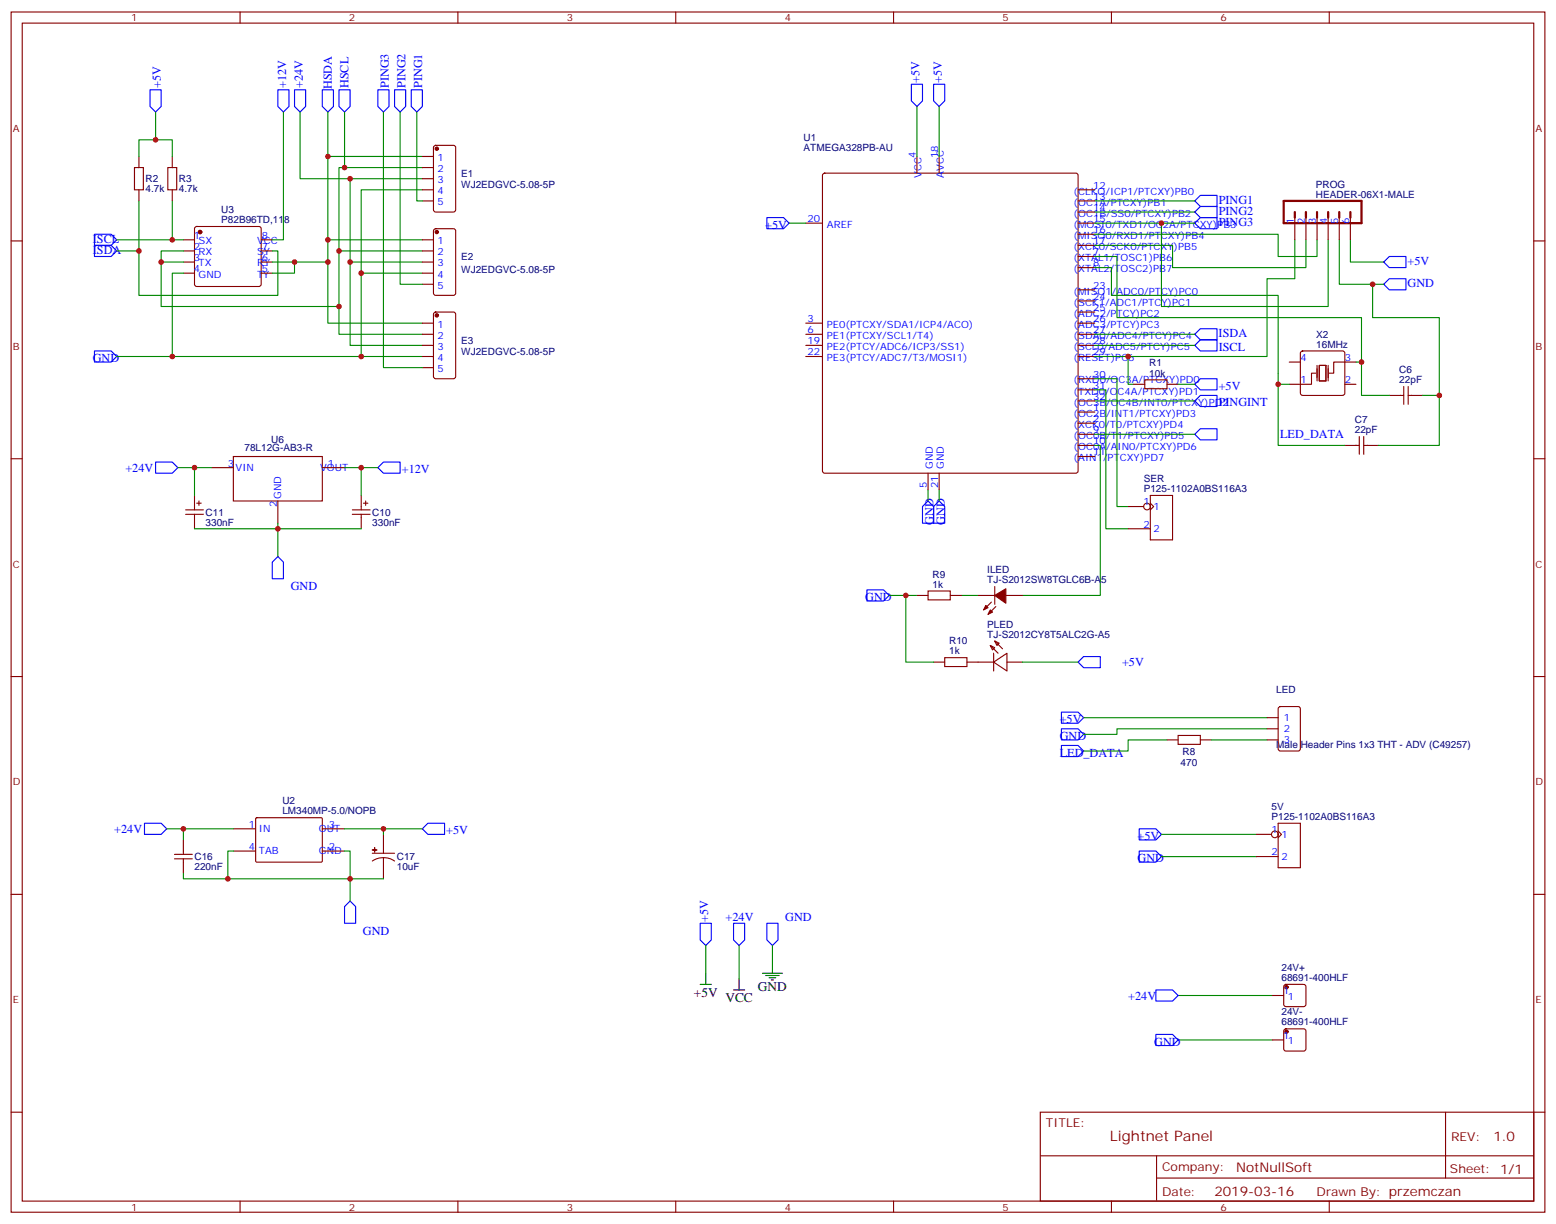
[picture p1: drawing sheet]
<svg xmlns="http://www.w3.org/2000/svg" width="494mm" height="389mm" viewBox="0 0 494 389" stroke-linecap="round" stroke-linejoin="round" font-family="sans-serif">
<g fill="none" stroke="#870000" stroke-width=".35">
<path d="M3.5 3.8h486.9v381h-486.9zM7.1 7.3h479.7v374h-479.7zM76.2 3.8v3.5M145.3 3.8v3.5M214.5 3.8v3.5M283.6 3.8v3.5M352.8 3.8v3.5M421.9 3.8v3.5M42.7 53.2h2.8v7.1h-2.8zM44.1 49.7v3.5M53.3 53.2h2.8v7.1h-2.8zM54.7 49.7v3.5"/>
<path d="M134.1 49.7h3.5M134.1 53.2h3.5M134.1 56.7h3.5M137.8 46.3l.5-.2h5.6l.7 .5v20l-.4 .7h-5.9l-.7-.5v-20zM261.3 55.2l.5-.2h79.7l.5 .2 .2 .5v93.8l-.2 .5-.5 .2h-79.7l-.5-.2-.2-.5v-93.8zM291 49.7v5.3M298.1 49.7v5.3M3.5 76.5h3.6M44.1 60.3v3.5M54.7 60.3v3.5M58.2 76.1h3.5M58.2 79.7h3.5"/>
<path d="M62 72.1l.4-.2h19.8l.5 .2 .2 .5v17.6l-.2 .5-.5 .2h-19.8l-.5-.2-.2-.5v-17.6zM82.9 76.1h3.5M82.9 79.7h3.5M134.1 60.3h3.5M134.1 63.8h3.5M134.1 76.1h3.5M134.1 79.7h3.5M137.8 72.8l.5-.2h5.6l.7 .4v20.1l-.4 .6-5.9 .1-.7-.5v-20zM255.8 70.8h5.3M342.2 70.8h5.3M342.2 60.3h5.3M342.2 63.8h5.3"/>
<path d="M342.2 67.3h5.3M342.2 74.4h5.3M342.2 77.9h5.3M411 69.1v7M414.5 69.1v7M418 69.1v7M421.6 69.1v7M425.1 69.1v7M428.6 69.1v7M486.8 76.5h3.6M58.2 83.2h3.5M58.2 86.7h3.5"/>
<path d="M82.9 83.2h3.5M82.9 86.7h3.5M134.1 83.2h3.5M134.1 86.7h3.5M134.1 90.2h3.5M137.8 99.3l.5-.2h5.6l.7 .4v20l-.4 .7h-5.9l-.7-.4v-20zM342.2 81.4h5.3M342.2 84.9h5.3M342.2 92h5.3M342.2 95.5h5.3M342.2 99.1h5.3M134.1 102.6h3.5"/>
<path d="M134.1 106.1h3.5M134.1 113.2h3.5M134.1 109.6h3.5M134.1 116.7h3.5M255.8 102.6h5.3M255.8 106.1h5.3M255.8 113.2h5.3M255.8 109.6h5.3M342.2 102.6h5.3M342.2 106.1h5.3M342.2 113.2h5.3M342.2 109.6h5.3"/>
<path d="M409.2 114.9h3.5M413 111.6l.5-.2h12.7l.5 .2 .2 .5v12.7l-.3 .5-.4 .2h-12.7l-.5-.2-.3-.5v-12.7zM417.7 118.5h-1.4v3.5h-7.1M418 116v4.9M418.7 116h2.2v4.9h-2.2zM421.6 116v4.9M430.4 114.9h-7.1v3.6h-1.4M342.2 130.8h5.3M342.2 134.3h5.3M342.2 137.9h5.3M342.2 120.2h5.3M342.2 123.8h5.3"/>
<path d="M342.2 127.3h5.3M359.8 122h3.6M363.4 120.6h7v2.8h-7zM370.4 122h3.5M426.9 122h3.5M431.4 138.6v5.6M432.9 138.6v5.6M441 125.5h4.6M445.6 122.7v5.6M447 122.7v5.6M447 125.5h4.6M3.5 145.6h3.6"/>
<path d="M61.7 157.3v4.6M62.4 159.7h1.5M63.1 159v1.4M67 148.4h7.1M74.1 144.9h28.2v14.1h-28.2zM88.2 159v7.1M102.3 148.4h7.1M114.7 157.3v4.6M115.4 159.7h1.4M116.1 159v1.4M294.6 150.2v5.3M298.1 150.2v5.3"/>
<path d="M342.2 141.4h5.3M342.2 144.9h5.3M365.1 159.7l1.1 1.1-1.1 1.1M365.1 157.3h7.1v14.1h-7.1zM426.9 141.4h4.5M432.9 141.4h4.5M486.8 145.6h3.6M58.9 161.9h5.7M58.9 163.3h5.7M61.7 163.3v4.6M111.8 161.9h5.7M111.8 163.3h5.7"/>
<path d="M114.7 163.3v4.6M358.1 160.8h4.9M358.1 167.9h7M291 189h3.6M294.6 187.6h7v2.8h-7zM301.6 189h3.6M310.4 189h5.3M314.7 191.1l-2.5 2.5M315.7 186.2v5.6M316.1 192.5l-2.5 2.5M319.3 189h5.3M3.5 214.8h3.6"/>
<path d="M296.3 210.2h3.6M299.9 208.8h7v2.8h-7zM306.9 210.2h8.5M314.3 204.9l1.4 .7-.7 .7zM314.3 204.9l2.5 2.5M315.4 210.2l4.2-2.8v5.6zM315.4 207.4v5.6M315.7 203.5l1.4 .7-.7 .7zM315.7 203.5l2.5 2.5M319.6 210.2h5M486.8 214.8h3.6M370.4 234.9h3.5"/>
<path d="M373.9 233.5h7.1v2.8h-7.1zM381 234.9h3.5M402.2 234.9h3.5M402.2 227.8h3.5M402.2 231.4h3.5M405.9 224.5l.5-.2h5.6l.7 .4v13l-.4 .7h-5.9l-.7-.5v-12.9zM81.2 259.7l.3-.1h20.6l.2 .3-.1 13.6-.2 .2-20.7-.1-.2-.3zM55.4 271.2h5.6M55.4 272.6h5.6M58.2 266.6v4.6M58.2 272.6v4.6M74.1 263.1h7"/>
<path d="M74.1 270.2h7M102.3 263.1h7.1M102.3 270.2h7.1M118.2 270.9h7M121.7 272.3l1.9 .2 1.6 .8M121.7 272.3l-1.8 .2-1.7 .8M121.7 264.9v6M121.7 272.3v6.7M398.6 264.9h5M398.6 271.9h7.1M405.7 263.8l1.1 1.1-1.1 1M405.7 261.3h7v14.1h-7z"/>
<path d="M3.5 283.9h3.6M486.8 283.9h3.6M403.9 316h3.6M407.7 312.7l.5-.2h5.6l.5 .2 .2 .5v5.6l-.2 .5-.5 .2h-5.6l-.5-.2-.2-.5v-5.6zM403.9 330.1h3.6M407.7 326.8l.5-.2h5.6l.5 .2 .2 .5v5.7l-.2 .5-.5 .2h-5.6l-.5-.3-.2-.4v-5.7zM3.5 353.1h3.6M330.2 353.1h156.6v28.2h-156.6zM458.8 353.1v20.9M486.8 353.1h3.6M330.2 366.9h156.5M367.1 374h119.6"/>
<path d="M367.1 366.9v14.1M76.2 381.3v3.5M145.3 381.3v3.5M214.5 381.3v3.5M283.6 381.3v3.5M352.8 381.3v3.5M421.9 381.3v3.5"/>
<circle cx="364.1" cy="160.8" r="1.06"/>
<circle cx="404.6" cy="264.9" r="1.06"/>
</g>
<g fill="none" stroke="#00f" stroke-width=".35">
<path d="M47.6 28.5h3.6v5.3l-1.8 1.8-1.8-1.8zM88.2 28.5h3.5v5.3l-1.7 1.8-1.8-1.8zM93.5 28.5h3.5v5.3l-1.8 1.8-1.7-1.8zM102.3 28.5h3.5v5.3l-1.7 1.8-1.8-1.8zM107.6 28.5h3.5v5.3l-1.7 1.8-1.8-1.8zM119.9 28.5h3.6v5.3l-1.8 1.8-1.8-1.8zM125.2 28.5h3.6v5.3l-1.8 1.8-1.8-1.8zM130.5 28.5h3.6v5.3l-1.8 1.8-1.8-1.8zM289.3 26.7h3.5v5.3l-1.8 1.8-1.7-1.8zM296.3 26.7h3.6v5.3l-1.8 1.8-1.8-1.8zM30 74.4h5.3l1.7 1.7-1.7 1.8h-5.3zM30 77.9h5.3l1.7 1.8-1.7 1.7h-5.3z"/>
<path d="M243.4 69.1h5.3l1.8 1.7-1.8 1.8h-5.3zM381 62h5.3v3.5h-5.3l-1.8-1.7zM381 65.5h5.3v3.6h-5.3l-1.8-1.8zM381 69.1h5.3v3.5h-5.3l-1.8-1.8zM439.2 90.2l1.8-1.7h5.3v3.5h-5.3zM441 81.4h5.3v3.5h-5.3l-1.8-1.7zM30 111.4h5.3l1.7 1.8-1.7 1.7h-5.3zM381 107.9h5.3v3.5h-5.3l-1.8-1.8zM381 104.4h5.3v3.5h-5.3l-1.8-1.8zM381 120.2h5.3v3.6h-5.3l-1.8-1.8zM381 125.5h5.3v3.5h-5.3l-1.8-1.7zM381 136.1h5.3v3.5h-5.3l-1.8-1.7z"/>
<path d="M49.4 146.7h5.3l1.7 1.7-1.7 1.8h-5.3zM121.7 146.7h5.3v3.5h-5.3l-1.8-1.8zM294.6 159l1.7 1.8v5.3h-3.5v-5.3zM298.1 159l1.8 1.8v5.3h-3.6v-5.3zM86.4 178.4l1.8-1.7 1.8 1.7v5.3h-3.6zM275.2 187.3h5.3l1.7 1.7-1.7 1.8h-5.3zM342.2 210.2l1.8-1.8h5.2v3.5h-5.2zM336.9 226.1h5.3l1.8 1.7-1.8 1.8h-5.3zM336.9 231.4h5.3l1.8 1.7-1.8 1.8h-5.3zM336.9 236.6h5.3l1.8 1.8-1.8 1.8h-5.3zM45.9 261.3h5.3l1.7 1.8-1.7 1.8h-5.3zM135.8 261.3h5.3v3.6h-5.3l-1.7-1.8z"/>
<path d="M361.6 270.2h5.3l1.8 1.7-1.8 1.8h-5.3zM361.6 263.1h5.3l1.8 1.8-1.8 1.7h-5.3zM111.1 286l1.8 1.8v5.3h-3.5v-5.3zM222.2 293.1h3.6v5.3l-1.8 1.7-1.8-1.7zM232.8 293.1h3.6v5.3l-1.8 1.7-1.8-1.7zM243.4 293.1h3.5v5.3l-1.7 1.7-1.8-1.7zM366.9 314.3h5.3l1.7 1.7-1.7 1.8h-5.3zM366.9 328.4h5.3l1.7 1.7-1.7 1.8h-5.3z"/>
</g>
<g fill="none" stroke="#008700" stroke-width=".35">
<path d="M49.4 35.6v8.8M90 35.6v40.5h-3.6M95.2 35.6v21.1h15.9M104.1 35.6v14.1M109.4 35.6v17.6M121.7 35.6v81.1h12.4M127 35.6v54.6h7.1M132.3 35.6v28.2h1.8M291 33.8v15.9M298.1 33.8v15.9M44.1 49.7v-5.3h10.6v5.3M134.1 56.7h-23v26.5h23"/>
<path d="M134.1 53.2h-26.5v26.5h26.5M134.1 49.7h-30v26.4h30M37 79.7h7.1v14.1h44.1v-14.1h-1.8M37 76.1h21.2M44.1 63.8v15.9M54.7 63.8v12.3M58.2 79.7h-7v3.5M104.1 76.1v26.5h30M107.6 79.7v26.4h26.5M134.1 60.3h-19.4v26.4h19.4M250.5 70.8h5.3M347.5 74.4h58.2v7h12.3v-5.3"/>
<path d="M347.5 70.8h31.7M347.5 63.8h31.7M347.5 67.3h31.7M368.7 70.8v26.5h52.9v-21.2M411 76.1v12.4h-8.8v24.7h-44.1M414.5 76.1v8.8h-42.3v-7h-24.7M425.1 76.1v14.1h14.1M428.6 76.1v7.1h10.6M58.2 86.7h-3.5v26.5h-17.7M58.2 83.2h-7v14.1h56.4M86.4 83.2h7.1v3.5h-7.1M93.5 83.2h10.6"/>
<path d="M111.1 83.2v26.4h23M114.7 86.7v26.5h19.4M347.5 84.9h5.3v8.9h52.9v47.6h21.2M347.5 81.4h7v19.4h77.7v24.7h8.8M435.7 90.2v10.6h21.1v24.7M54.7 113.2h60M347.5 113.2h10.6v8.8h1.7M347.5 109.6h31.7M347.5 106.1h31.7M430.4 114.9h1.8M347.5 120.2h7v40.6h3.6M347.5 123.8h3.5v44.1h7.1"/>
<path d="M347.5 127.3h31.7M347.5 137.9h31.7M373.9 122h5.3M405.7 122h3.5M451.6 125.5h5.2v15.9h-19.4M56.4 148.4h10.6M61.7 148.4v8.9M109.4 148.4h10.5M114.7 148.4v8.9M294.6 155.5v3.5M298.1 155.5v3.5M347.5 141.4h1.7v47.6h-24.6"/>
<path d="M61.7 167.9h53M88.2 166.1v10.6M282.2 189h8.8M287.5 189v21.2h8.8M305.2 189h5.2M324.6 210.2h17.6M344 227.8h58.2M370.4 234.9h-12.3v3.5h-14.1M384.5 234.9h17.7M402.2 231.4h-47.7v1.7h-10.5M52.9 263.1h21.2M58.2 277.2v1.8h14.1"/>
<path d="M58.2 263.1v3.5M74.1 270.2h-1.8v8.8h49.4M109.4 270.2h1.7v15.8M109.4 263.1h24.7M121.7 263.1v1.8M368.7 264.9h29.9M368.7 271.9h29.9M224 300.1v8.9M234.6 300.1v10.6M245.2 300.1v5.3M373.9 316h30M373.9 330.1h30"/>
</g>
<g fill="#870000" stroke="#870000" stroke-width=".35">
<path d="M312.9 192.2l.7 .7-1.4 .7z"/>
<path d="M314.3 193.6l.7 .7-1.4 .7z"/>
<path d="M315.7 189l3.6-2.1v4.6z"/>
<path d="M118.2 269.8h1.4z"/>
<path d="M118.9 269.1v1.4z"/>
<circle cx="63.5" cy="73.7" r=".53"/>
<circle cx="138.6" cy="47.2" r=".53"/>
<circle cx="138.6" cy="73.7" r=".53"/>
<circle cx="138.6" cy="100.1" r=".53"/>
<circle cx="408.3" cy="313.4" r=".53"/>
<circle cx="408.3" cy="327.5" r=".53"/>
</g>
<path d="M407.5 63.8h24.7v7h-24.7zM411 67.3v1.8M414.5 67.3v1.8M418 67.3v1.8M421.6 67.3v1.8M425.1 67.3v1.8M428.6 67.3v1.8" fill="none" stroke="#870000" stroke-width=".71"/>
<path d="M222.2 312.5h3.6M224 309v3.5M232.8 314.3h3.6M234.6 310.7v3.6M242 309h6.4M243.1 309.7h4.2M244.1 310.4h2.1M244.8 311.1h.7M245.2 305.4v3.6" fill="none" stroke="#000" stroke-width=".35"/>
<g fill="#c00">
<circle cx="61.7" cy="148.4" r=".88"/>
<circle cx="435.7" cy="90.2" r=".88"/>
<circle cx="456.8" cy="125.5" r=".88"/>
<circle cx="432.2" cy="114.9" r=".88"/>
<circle cx="109.4" cy="53.2" r=".88"/>
<circle cx="287.5" cy="189" r=".88"/>
<circle cx="104.1" cy="83.2" r=".88"/>
<circle cx="93.5" cy="83.2" r=".88"/>
<circle cx="111.1" cy="83.2" r=".88"/>
<circle cx="104.1" cy="76.1" r=".88"/>
<circle cx="44.1" cy="79.7" r=".88"/>
<circle cx="107.6" cy="97.3" r=".88"/>
<circle cx="49.4" cy="44.4" r=".88"/>
<circle cx="114.7" cy="86.7" r=".88"/>
<circle cx="107.6" cy="79.7" r=".88"/>
<circle cx="54.7" cy="113.2" r=".88"/>
<circle cx="114.7" cy="113.2" r=".88"/>
<circle cx="54.7" cy="76.1" r=".88"/>
<circle cx="51.2" cy="83.2" r=".88"/>
<circle cx="368.7" cy="70.8" r=".88"/>
<circle cx="358.1" cy="113.2" r=".88"/>
<circle cx="111.1" cy="56.7" r=".88"/>
<circle cx="104.1" cy="49.7" r=".88"/>
<circle cx="405.7" cy="122" r=".88"/>
<circle cx="88.2" cy="167.9" r=".88"/>
<circle cx="114.7" cy="148.4" r=".88"/>
<circle cx="111.1" cy="279" r=".88"/>
<circle cx="58.2" cy="263.1" r=".88"/>
<circle cx="121.7" cy="263.1" r=".88"/>
<circle cx="72.3" cy="279" r=".88"/>
</g>
<text font-size="4.6" fill="#800" x="352.3" y="362.1">Lightnet Panel</text>
<g font-size="4.2">
<text x="220.2" y="316.4">+5V</text>
<text x="240.6" y="314.6">GND</text>
<text x="230.2" y="318.2">VCC</text>
</g>
<g font-size="4.2" fill="#800">
<text x="474" y="362.3">1.0</text>
<text x="392.4" y="371.9">NotNullSoft</text>
<text x="385.5" y="379.7">2019-03-16</text>
</g>
<g font-size="3.9" fill="#00f">
<text x="51" y="28" transform="rotate(-90 51 28)">+5V</text>
<text x="90.8" y="28" transform="rotate(-90 90.8 28)">+12V</text>
<text x="96.1" y="28" transform="rotate(-90 96.1 28)">+24V</text>
<text x="105.3" y="28.3" transform="rotate(-90 105.3 28.3)">HSDA</text>
<text x="110.6" y="28" transform="rotate(-90 110.6 28)">HSCL</text>
<text x="123.4" y="28" transform="rotate(-90 123.4 28)">PING3</text>
<text x="128.7" y="28" transform="rotate(-90 128.7 28)">PING2</text>
<text x="134" y="28" transform="rotate(-90 134 28)">PING1</text>
<text x="291.8" y="26.2" transform="rotate(-90 291.8 26.2)">+5V</text>
<text x="298.9" y="26.2" transform="rotate(-90 298.9 26.2)">+5V</text>
<text x="386.8" y="64.7">PING1</text>
<text x="386.8" y="68.2">PING2</text>
<text x="386.8" y="71.7">PING3</text>
<text x="29.5" y="77">ISCL</text>
<text x="242.9" y="72.6">+5V</text>
<text x="29.5" y="80.5">ISDA</text>
<text x="446.8" y="84.1">+5V</text>
<text x="446.8" y="91.1">GND</text>
<text x="386.8" y="107">ISDA</text>
<text x="386.8" y="111.3">ISCL</text>
<text x="29.5" y="114.8">GND</text>
<text x="386.8" y="123.7">+5V</text>
<text x="386.8" y="128.9">PINGINT</text>
<text x="406.3" y="139.1">LED_DATA</text>
<text x="39.8" y="149.7">+24V</text>
<text x="127.5" y="150.2">+12V</text>
<text x="296.3" y="166.6" transform="rotate(-90 296.3 166.6)">GND</text>
<text x="299.9" y="166.6" transform="rotate(-90 299.9 166.6)">GND</text>
<text x="92.3" y="187.3">GND</text>
<text x="274.6" y="190.8">GND</text>
<text x="356.1" y="211.5">+5V</text>
<text x="336.4" y="229.6">+5V</text>
<text x="336.4" y="234.9">GND</text>
<text x="336.4" y="240.2">LED_DATA</text>
<text x="36.3" y="264.4">+24V</text>
<text x="141.6" y="264.9">+5V</text>
<text x="361.1" y="266.6">+5V</text>
<text x="361.1" y="273.7">GND</text>
<text x="224.8" y="292.6" transform="rotate(-90 224.8 292.6)">+5V</text>
<text x="230.3" y="292.2">+24V</text>
<text x="249.3" y="292.2">GND</text>
<text x="115.2" y="296.7">GND</text>
<text x="358.1" y="317.3">+24V</text>
<text x="366.4" y="331.9">GND</text>
</g>
<g font-size="3.9" fill="#800">
<text x="332" y="357.6">TITLE:</text>
<text x="460.6" y="362.3">REV:</text>
<text x="368.9" y="371.8">Company:</text>
<text x="460.2" y="372.5">Sheet: 1/1</text>
<text x="368.9" y="379.5">Date:</text>
<text x="417.9" y="379.6">Drawn By: przemczan</text>
</g>
<g font-size="3.2" fill="#800">
<text x="41.6" y="6.8">1</text>
<text x="110.8" y="6.8">2</text>
<text x="179.9" y="6.8">3</text>
<text x="249.1" y="6.8">4</text>
<text x="318.2" y="6.8">5</text>
<text x="387.3" y="6.8">6</text>
<text x="4.1" y="41.9">A</text>
<text x="487.4" y="41.9">A</text>
<text x="4.1" y="111.1">B</text>
<text x="487.4" y="111.1">B</text>
<text x="4.1" y="180.2">C</text>
<text x="487.4" y="180.2">C</text>
<text x="4.1" y="249.3">D</text>
<text x="487.4" y="249.3">D</text>
<text x="4.1" y="318.5">E</text>
<text x="487.4" y="318.5">E</text>
<text x="41.6" y="384.3">1</text>
<text x="110.8" y="384.3">2</text>
<text x="179.9" y="384.3">3</text>
<text x="249.1" y="384.3">4</text>
<text x="318.2" y="384.3">5</text>
<text x="387.3" y="384.3">6</text>
</g>
<g font-size="3.2" fill="#000080">
<text x="255.1" y="47.9">ATMEGA328PB-AU</text>
<text x="255.1" y="44.7">U1</text>
<text x="46.2" y="57.9">R2</text>
<text x="56.8" y="57.9">R3</text>
<text x="146.4" y="59.7">WJ2EDGVC-5.08-5P</text>
<text x="146.4" y="56.2">E1</text>
<text x="417.7" y="59.6">PROG</text>
<text x="46.2" y="61.1">4.7k</text>
<text x="56.8" y="61.1">4.7k</text>
<text x="417.7" y="62.7">HEADER-06X1-MALE</text>
<text x="70.2" y="70.8">P82B96TD,118</text>
<text x="70.2" y="67.6">U3</text>
<text x="146.4" y="82.7">E2</text>
<text x="146.4" y="86.5">WJ2EDGVC-5.08-5P</text>
<text x="417.8" y="107.2">X2</text>
<text x="146.4" y="112.7">WJ2EDGVC-5.08-5P</text>
<text x="146.4" y="109.1">E3</text>
<text x="417.8" y="110.3">16MHz</text>
<text x="364.8" y="119.5">10k</text>
<text x="364.8" y="116.3">R1</text>
<text x="444.2" y="118.5">C6</text>
<text x="444.2" y="121.6">22pF</text>
<text x="430" y="137.5">22pF</text>
<text x="430.1" y="134.3">C7</text>
<text x="77.6" y="143.2">78L12G-AB3-R</text>
<text x="86.1" y="140.5">U6</text>
<text x="363" y="152.9">SER</text>
<text x="363" y="156.1">P125-1102A0BS116A3</text>
<text x="65.3" y="166.8">330nF</text>
<text x="65.3" y="163.7">C11</text>
<text x="118.2" y="166.9">330nF</text>
<text x="118.2" y="163.7">C10</text>
<text x="296" y="183.4">R9</text>
<text x="313.4" y="185.1">TJ-S2012SW8TGLC6B-A5</text>
<text x="313.4" y="181.9">ILED</text>
<text x="296" y="186.5">1k</text>
<text x="313.4" y="202.4">TJ-S2012CY8T5ALC2G-A5</text>
<text x="313.4" y="199.3">PLED</text>
<text x="301.3" y="207.7">1k</text>
<text x="301.3" y="204.5">R10</text>
<text x="405.1" y="220.1">LED</text>
<text x="375.4" y="239.5">R8</text>
<text x="405.1" y="237.3">Male Header Pins 1x3 THT - ADV (C49257)</text>
<text x="374.7" y="243.1">470</text>
<text x="89.6" y="255.3">U2</text>
<text x="403.6" y="257">5V</text>
<text x="89.6" y="258.4">LM340MP-5.0/NOPB</text>
<text x="403.6" y="260.1">P125-1102A0BS116A3</text>
<text x="61.7" y="273.1">C16</text>
<text x="125.9" y="273">C17</text>
<text x="61.7" y="276.3">220nF</text>
<text x="125.9" y="276.2">10uF</text>
<text x="406.8" y="311.3">68691-400HLF</text>
<text x="406.8" y="308.1">24V+</text>
<text x="406.8" y="322.2">24V-</text>
<text x="406.8" y="325.4">68691-400HLF</text>
</g>
<g font-size="3.2" fill="#00f">
<text x="138.9" y="51.1">1</text>
<text x="290.7" y="50.2" transform="rotate(-90 290.7 50.2)">4</text>
<text x="297.7" y="50.2" transform="rotate(-90 297.7 50.2)">18</text>
<text x="138.9" y="54.6">2</text>
<text x="138.9" y="58.1">3</text>
<text x="292.5" y="56.4" transform="rotate(-90 292.5 56.4)">VCC</text>
<text x="299.6" y="56.4" transform="rotate(-90 299.6 56.4)">AVCC</text>
<text x="347" y="59.9">12</text>
<text x="138.9" y="61.7">4</text>
<text x="138.9" y="65.2">5</text>
<text x="340.8" y="61.8">(CLKO/ICP1/PTCXY)PB0</text>
<text x="340.8" y="65.3">(OC1A/PTCXY)PB1</text>
<text x="347" y="63.4">13</text>
<text x="256.3" y="70.5">20</text>
<text x="340.8" y="68.8">(OC1B/SS0/PTCXY)PB2</text>
<text x="347" y="67">14</text>
<text x="347" y="70.5">15</text>
<text x="410.6" y="71.2" transform="rotate(-90 410.6 71.2)">1</text>
<text x="414.2" y="71.2" transform="rotate(-90 414.2 71.2)">2</text>
<text x="417.7" y="71.2" transform="rotate(-90 417.7 71.2)">3</text>
<text x="421.2" y="71.2" transform="rotate(-90 421.2 71.2)">4</text>
<text x="424.7" y="71.2" transform="rotate(-90 424.7 71.2)">5</text>
<text x="428.3" y="71.2" transform="rotate(-90 428.3 71.2)">6</text>
<text x="61.6" y="75.8">1</text>
<text x="63" y="77.5">SX</text>
<text x="81.6" y="77.5">VCC</text>
<text x="83.1" y="75.8">8</text>
<text x="138.9" y="77.5">1</text>
<text x="262.5" y="72.3">AREF</text>
<text x="340.8" y="72.3">(MOSI0/TXD1/OC2A/PTCXY)PB3</text>
<text x="340.8" y="75.9">(MISO0/RXD1/PTCXY)PB4</text>
<text x="347" y="74">16</text>
<text x="347" y="77.5">17</text>
<text x="61.6" y="79.3">2</text>
<text x="61.6" y="82.8">3</text>
<text x="63" y="81.1">RX</text>
<text x="81.6" y="81.1">SY</text>
<text x="83.1" y="82.8">6</text>
<text x="83.1" y="79.3">7</text>
<text x="138.9" y="81.1">2</text>
<text x="340.8" y="82.9">(XTAL1/TOSC1)PB6</text>
<text x="340.8" y="79.4">(XCK0/SCK0/PTCXY)PB5</text>
<text x="347" y="81.1">7</text>
<text x="61.6" y="86.4">4</text>
<text x="63" y="84.6">TX</text>
<text x="63" y="88.1">GND</text>
<text x="81.6" y="88.1">TY</text>
<text x="81.6" y="84.6">RY</text>
<text x="83.1" y="86.4">5</text>
<text x="138.9" y="84.6">3</text>
<text x="138.9" y="88.1">4</text>
<text x="340.8" y="86.4">(XTAL2/TOSC2)PB7</text>
<text x="347" y="84.6">8</text>
<text x="138.9" y="91.7">5</text>
<text x="340.8" y="93.5">(MISO1/ADC0/PTCY)PC0</text>
<text x="347" y="91.7">23</text>
<text x="347" y="95.2">24</text>
<text x="340.8" y="97">(SCK1/ADC1/PTCY)PC1</text>
<text x="340.8" y="100.6">(ADC2/PTCY)PC2</text>
<text x="347" y="98.7">25</text>
<text x="138.9" y="104">1</text>
<text x="138.9" y="107.5">2</text>
<text x="256.3" y="102.2">3</text>
<text x="256.3" y="105.8">6</text>
<text x="262.5" y="104.1">PE0(PTCXY/SDA1/ICP4/ACO)</text>
<text x="262.5" y="107.6">PE1(PTCXY/SCL1/T4)</text>
<text x="340.8" y="104.1">(ADC3/PTCY)PC3</text>
<text x="340.8" y="107.6">(SDA0/ADC4/PTCY)PC4</text>
<text x="347" y="102.2">26</text>
<text x="347" y="105.8">27</text>
<text x="138.9" y="111.1">3</text>
<text x="256.3" y="112.8">22</text>
<text x="256.3" y="109.3">19</text>
<text x="262.5" y="111.1">PE2(PTCY/ADC6/ICP3/SS1)</text>
<text x="340.8" y="111.1">(SCL0/ADC5/PTCY)PC5</text>
<text x="347" y="109.3">28</text>
<text x="347" y="112.8">29</text>
<text x="138.9" y="114.6">4</text>
<text x="138.9" y="118.1">5</text>
<text x="262.5" y="114.7">PE3(PTCY/ADC7/T3/MOSI1)</text>
<text x="340.8" y="114.7">(RESET)PC6</text>
<text x="347" y="119.9">30</text>
<text x="412.7" y="114.6">4</text>
<text x="426.9" y="114.6">3</text>
<text x="340.8" y="121.7">(RXD0/OC3A/PTCXY)PD0</text>
<text x="340.8" y="125.3">(TXD0/OC4A/PTCXY)PD1</text>
<text x="347" y="123.4">31</text>
<text x="412.7" y="121.6">1</text>
<text x="426.9" y="121.6">2</text>
<text x="340.8" y="128.8">(OC3B/OC4B/INT0/PTCXY)PD2</text>
<text x="347" y="130.5">1</text>
<text x="347" y="126.9">32</text>
<text x="340.8" y="132.3">(OC2B/INT1/PTCXY)PD3</text>
<text x="340.8" y="135.8">(XCK0/T0/PTCXY)PD4</text>
<text x="347" y="134">2</text>
<text x="347" y="137.5">9</text>
<text x="340.8" y="139.4">(OC0B/T1/PTCXY)PD5</text>
<text x="340.8" y="142.9">(OC0A/AIN0/PTCXY)PD6</text>
<text x="347" y="141">10</text>
<text x="72.3" y="148.1">3</text>
<text x="74.8" y="149.5">VIN</text>
<text x="101.6" y="149.5">VOUT</text>
<text x="104.1" y="148.1">1</text>
<text x="296.1" y="148.8" transform="rotate(-90 296.1 148.8)">GND</text>
<text x="299.6" y="148.8" transform="rotate(-90 299.6 148.8)">GND</text>
<text x="340.8" y="146.4">(AIN1/PTCXY)PD7</text>
<text x="347" y="144.6">11</text>
<text x="294.2" y="155" transform="rotate(-90 294.2 155)">5</text>
<text x="297.7" y="155" transform="rotate(-90 297.7 155)">21</text>
<text x="87.8" y="160.8" transform="rotate(-90 87.8 160.8)">2</text>
<text x="89.3" y="158.3" transform="rotate(-90 89.3 158.3)">GND</text>
<text x="363" y="160.4">1</text>
<text x="366.2" y="161.9">1</text>
<text x="363" y="167.5">2</text>
<text x="366.2" y="168.9">2</text>
<text x="407.5" y="228.9">1</text>
<text x="407.5" y="232.4">2</text>
<text x="407.5" y="235.9">3</text>
<text x="79" y="262.7">1</text>
<text x="104.4" y="262.7">3</text>
<text x="79" y="269.8">4</text>
<text x="82.2" y="264.2">IN</text>
<text x="101.2" y="264.2">OUT</text>
<text x="104.4" y="269.8">2</text>
<text x="403.6" y="264.5">1</text>
<text x="406.8" y="265.9">1</text>
<text x="82.2" y="271.2">TAB</text>
<text x="101.2" y="271.2">GND</text>
<text x="403.6" y="271.6">2</text>
<text x="406.8" y="273">2</text>
<text x="407.3" y="315.7">1</text>
<text x="408.8" y="317.4">1</text>
<text x="407.3" y="329.8">1</text>
<text x="408.8" y="331.5">1</text>
</g>
</svg>
